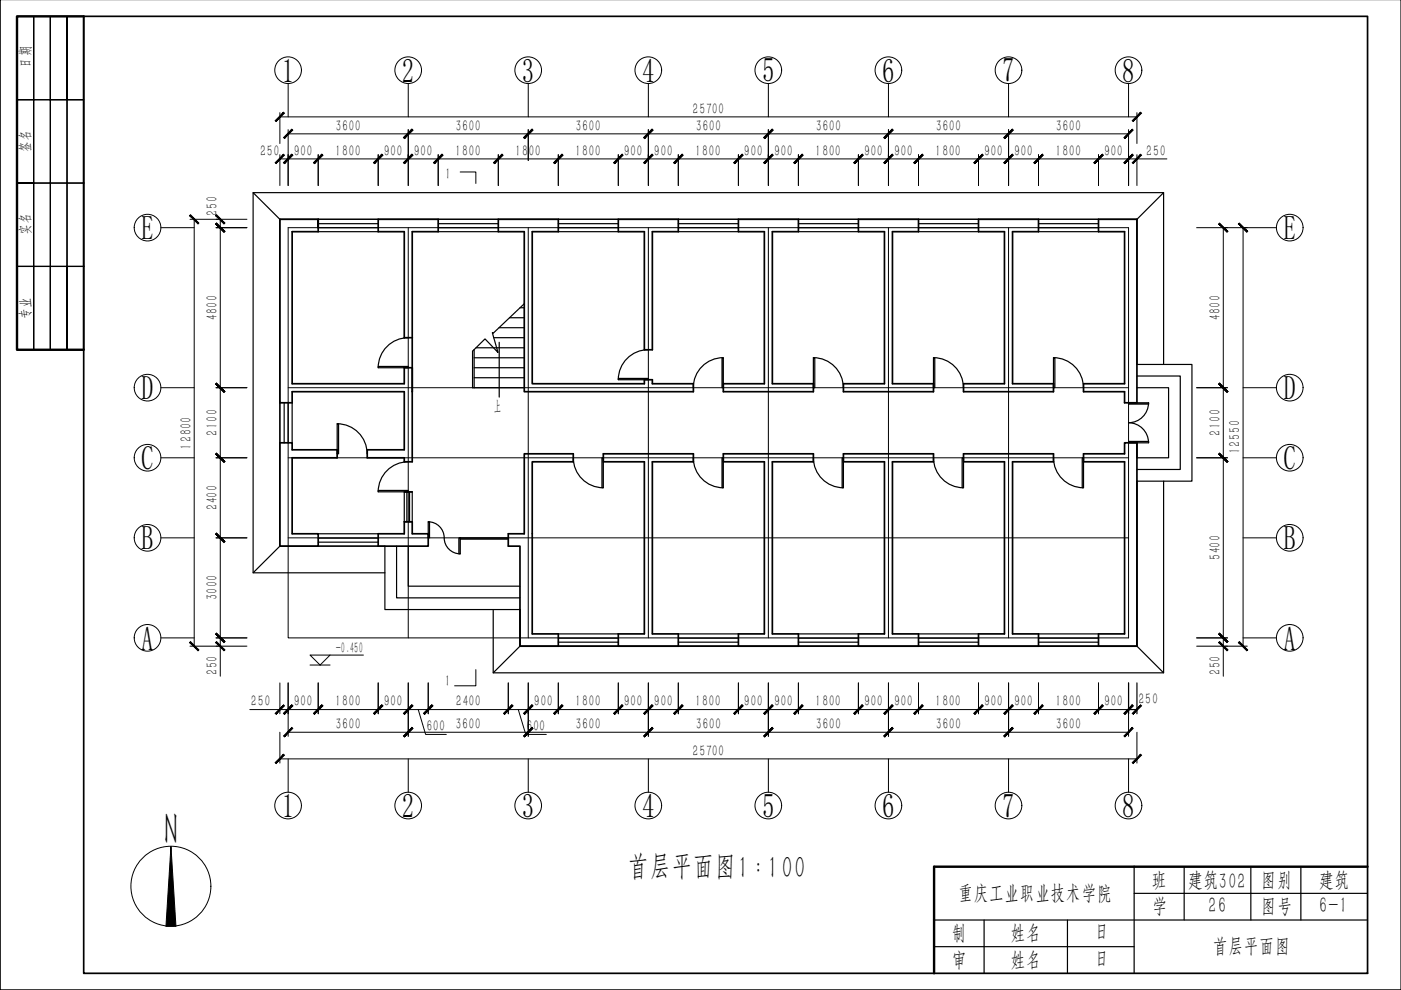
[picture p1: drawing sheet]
<svg xmlns="http://www.w3.org/2000/svg" width="297mm" height="210mm" viewBox="0 0 297 210" stroke-linecap="round" stroke-linejoin="round" font-family="sans-serif">
<path d="M61.1 48.3h178.2v86.9h-178.2zM86.6 48.3v86.9M112 48.3v86.9M137.5 48.3v86.9M162.9 48.3v86.9M188.4 48.3v86.9M213.8 48.3v86.9M61.1 97.1h178.2M61.1 82.2h178.2M61.1 114h178.2" fill="none" stroke="#000" stroke-width=".21"/>
<g fill="none" stroke="#000" stroke-width=".36">
<path d="M67.5 46.5h-8.2v38.9h2.6v-2.3h23.8v12.3h-7.8v1.7h7.8v.8h1.7v-19.9h-1.7v3.4h-23.8v-32.3h5.6v-2.6v1.8M80.2 46.5h12.7v2.6h-5.5v22.5h-1.7v-22.5h-5.5zM105.6 46.5h12.8v2.6h-5.6v32.3h23.8v-.9h1.7v.9h8.7v1.7h-35.8v-34h-5.6zM131.1 46.5h12.7v2.6h-5.5v25.1h-1.7v-25.1h-5.5zM156.6 46.5h12.7v2.6h-5.5v32.3h8.7v1.7h-19.1v-1.7h8.7v-32.3h-5.5zM182 46.5h12.7v2.6h-5.5v32.3h8.7v1.7h-19.1v-1.7h8.7v-32.3h-5.5zM207.5 46.5h12.7v2.6h-5.5v32.3h8.7v1.7h-19.1v-1.7h8.7v-32.3h-5.5zM232.9 46.5h8.2v38.9h-2.7v-2.3h-8.7v-1.7h8.7v-32.3h-5.5zM87.4 71.6v11.5M59.3 93.9h2.6v1.5h9.6v1.7h-9.6v16.1h5.6v2.6h-8.2zM111.2 96.2h10.3v1.7h-8.7v36.5h5.6v2.6h-8.2v-21.2h-2.4v-2.6h3.4zM127.9 96.2h19.1v1.7h-8.7v36.5h5.5v2.6h-12.7v-2.6h5.5v-36.5h-8.7z"/>
<path d="M153.4 96.2h19.1v1.7h-8.7v36.5h5.5v2.6h-12.7v-2.6h5.5v-36.5h-8.7zM178.8 96.2h19.1v1.7h-8.7v36.5h5.5v2.6h-12.7v-2.6h5.5v-36.5h-8.7zM204.3 96.2h19.1v1.7h-8.7v36.5h5.5v2.6h-12.7v-2.6h5.5v-36.5h-8.7zM229.7 96.2h8.7v-2.3h2.7v43.1h-8.2v-2.6h5.5v-36.5h-8.7zM241.1 93.9v3.2M80.2 113.2h5.5v-2.6h1.7v2.6h3.4v2.6h-10.6zM85.7 104.3h1.7M241.1 102v35h-130.9v-7.8"/>
</g>
<g fill="none" stroke="#000" stroke-width=".25">
<path d="M67.5 46.5h12.7M67.5 47.4h12.7M67.5 48.3h12.7M67.5 49.1h12.7M92.9 46.5h12.7M92.9 47.4h12.7M92.9 48.3h12.7M92.9 49.1h12.7M118.4 46.5h12.7M118.4 47.4h12.7M118.4 48.3h12.7M118.4 49.1h12.7"/>
<path d="M143.8 46.5h12.8M143.8 47.4h12.8M143.8 48.3h12.8M143.8 49.1h12.8M169.3 46.5h12.7M169.3 47.4h12.7M169.3 48.3h12.7M169.3 49.1h12.7M194.7 46.5h12.8M194.7 47.4h12.8M194.7 48.3h12.8M194.7 49.1h12.8"/>
<path d="M220.2 46.5h12.7M220.2 47.4h12.7M220.2 48.3h12.7M220.2 49.1h12.7M80.2 77.7h6.4v.3h-6.4zM86.5 71.6a6.4 6.4 0 0 0-6.3 6.4M137.5 74.1a6.4 6.4 0 0 0-6.4 6.4M153.1 75.9h.3v6.3h-.3zM153.3 75.8a6.4 6.4 0 0 0-6.3 6.4M172.4 75.8a6.4 6.4 0 0 1 6.4 6.4M172.5 75.9h.2v6.3h-.2zM197.9 75.8a6.4 6.4 0 0 1 6.4 6.4"/>
<path d="M197.9 75.9h.3v6.3h-.3zM223.3 75.8a6.4 6.4 0 0 1 6.4 6.4M223.4 75.9h.3v6.3h-.3zM59.3 85.4v8.5M60.2 85.4v8.5M61.1 85.4v8.5M61.9 85.4v8.5M71.5 89.8a6.4 6.4 0 0 1 6.3 6.4M71.5 89.8h.3v6.4h-.3zM86.5 97.9a6.4 6.4 0 0 0-6.3 6.4M121.5 97.1a6.4 6.4 0 0 0 6.4 6.3M127.6 97.1h.3v6.3h-.3z"/>
<path d="M131.1 80.2h6.4v.3h-6.4zM147 97.1a6.4 6.4 0 0 0 6.3 6.3M153.1 97.1h.3v6.3h-.3zM172.5 97.1a6.4 6.4 0 0 0 6.3 6.3M178.5 97.1h.3v6.3h-.3zM197.9 97.1a6.4 6.4 0 0 0 6.4 6.3M204 97.1h.3v6.3h-.3zM223.4 97.1a6.4 6.4 0 0 0 6.3 6.3M229.5 97.1h.2v6.3h-.2zM239.3 85.4h4.2v.3h-4.2zM239.3 93.6h4.2v.3h-4.2zM243.5 85.4a4.2 4.2 0 0 1-4.2 4.2 4.2 4.2 0 0 1 4.2 4.3"/>
<path d="M67.5 113.2h12.7M67.5 114.1h12.7M67.5 114.9h12.7M67.5 115.8h12.7M80.2 104h6.4v.3h-6.4zM85.7 104.3h1.7v6.3h-1.7zM86.3 104.3v6.3M86.8 104.3v6.3M90.8 110.6a3.6 3.6 0 0 1 3.4 4.1 3.4 3.4 0 0 0 3.4 2.7M90.8 110.6h.3v3.4h-.3zM97.3 114h.3v3.4h-.3zM97.6 114h10.2v.3h-10.2z"/>
<path d="M118.4 134.4h12.7M118.4 135.3h12.7M118.4 136.2h12.7M118.4 137h12.7M143.8 134.4h12.8M143.8 135.3h12.8M143.8 136.2h12.8M143.8 137h12.8M169.3 134.4h12.7M169.3 135.3h12.7M169.3 136.2h12.7M169.3 137h12.7"/>
<path d="M194.7 134.4h12.8M194.7 135.3h12.8M194.7 136.2h12.8M194.7 137h12.8M220.2 134.4h12.7M220.2 135.3h12.7M220.2 136.2h12.7M220.2 137h12.7"/>
</g>
<g fill="none" stroke="#000" stroke-width=".25">
<path d="M100.5 78h10.7M100.5 75.9h10.7M100.5 74.1v8.1M100.9 73.7h10.3M104.7 71.6h6.5M105.8 69.5h5.4M105.8 72.6v11.6M108 67.4h3.2M110.3 65.2h.9M111.2 64.4l-6.7 6.3-.1-.2 1.2 4.2-2.8-2.8-2.6 2.6v7.7h11M241.1 79.7h9.1v19.8h-9.1M241.1 77.3h11.6v24.7h-11.6"/>
<path d="M100.5 80.1h10.7M241.1 82.2h6.7v14.9h-6.7M81.6 115.8v13.4h28.6M84.1 115.8v11h26.1M86.6 115.8v8.5h23.6"/>
</g>
<path d="M53.7 40.8l5.6 5.7M246.7 40.8l-5.6 5.7M241.1 77.3v-30.8h-181.8v69.3h22.3M246.7 77.3v-36.5h-193v80.6h27.9M59.3 115.8l-5.6 5.6M246.7 102v40.7h-142.1v-13.5M110.2 137l-5.6 5.7M241.1 137l5.6 5.7M239.3 144.8v6.5M239.3 150.4h1.8M241.1 144.8v6.5" fill="none" stroke="#000" stroke-width=".25"/>
<g fill="none" stroke="#000" stroke-width=".21">
<path d="M61.1 17.7v7.1M86.6 17.7v7.1M112 17.7v7.1M137.5 17.7v7.1M162.9 17.7v7.1M188.4 17.7v7.1M213.8 17.7v7.1M239.3 17.7v7.1M59.3 33.7h188.1M59.3 23.9v6.5M59.3 32.8v6.5M59.3 24.8h181.8"/>
<path d="M61.1 27.5v11.8M61.1 28.4h178.2M67.5 32.8v6.5M80.2 32.8v6.5M86.6 27.5v11.8M92.9 32.8v6.5M97.6 36.5h3.3v2.4M105.6 32.8v6.5M112 27.5v6.5M118.4 32.8v6.5M131.1 32.8v6.5M137.5 27.5v11.8"/>
<path d="M143.8 32.8v6.5M156.6 32.8v6.5M162.9 27.5v11.8M169.3 32.8v6.5M182 32.8v6.5M188.4 27.5v11.8M194.7 32.8v6.5M207.5 32.8v6.5M213.8 27.5v11.8M220.2 32.8v6.5M232.9 32.8v6.5M239.3 27.5v11.8"/>
<path d="M241.1 23.9v6.5M241.1 32.8v6.5M34.1 48.3h7.1M40.3 46.5h12.1M41.2 46.5v90.5M45.8 48.3h6.6M46.7 46.5v96.9M253.7 48.3h16.9M259.4 48.3v95.1M263.6 48.3v88.7M34.1 97.1h7.1M34.1 82.2h7.1"/>
<path d="M45.8 97.1h6.6M45.8 82.2h6.6M253.7 97.1h6.6M253.7 82.2h6.6M263.6 97.1h7M263.6 82.2h7M34.1 114h7.1M45.8 114h6.6M263.6 114h7M34.1 135.2h7.1M40.3 137h12.1M45.8 135.2h6.6"/>
<path d="M65.7 138.9h4.3l-2.1 2.1zM70 138.9h7.1M253.7 137h10.7M253.7 135.2h6.6M263.6 135.2h7M53 150.4h186.3M59.3 144.8v6.5M59.3 155.3v6.5M61.1 144.8v11.3M61.1 155.3h178.2M65.7 141h4.3M67.5 144.8v6.5"/>
<path d="M80.2 144.8v6.5M86.6 144.8v11.3M88.7 150.4l1.5 5.3h4.4M90.8 144.8v6.5M100.9 142v3.4h-4.5M107.8 144.8v6.5M109.9 150.4l1.6 5.3h4.3M112 144.8v11.3M118.4 144.8v6.5M131.1 144.8v6.5M137.5 144.8v11.3M143.8 144.8v6.5"/>
<path d="M156.6 144.8v6.5M162.9 144.8v11.3M169.3 144.8v6.5M182 144.8v6.5M188.4 144.8v11.3M194.7 144.8v6.5M207.5 144.8v6.5M213.8 144.8v11.3M220.2 144.8v6.5M232.9 144.8v6.5M239.3 144.8v11.3M241.1 155.3v6.5"/>
<path d="M59.3 160.9h181.8M61.1 160.9v7.1M86.6 160.9v7.1M112 160.9v7.1M137.5 160.9v7.1M162.9 160.9v7.1M188.4 160.9v7.1M213.8 160.9v7.1M239.3 160.9v7.1"/>
<circle cx="61.1" cy="14.9" r="2.83"/>
<circle cx="86.5" cy="14.9" r="2.83"/>
<circle cx="112" cy="14.9" r="2.83"/>
<circle cx="137.5" cy="14.9" r="2.83"/>
<circle cx="162.9" cy="14.9" r="2.83"/>
<circle cx="188.4" cy="14.9" r="2.83"/>
<circle cx="213.8" cy="14.9" r="2.83"/>
<circle cx="239.3" cy="14.9" r="2.83"/>
<circle cx="31.3" cy="48.3" r="2.83"/>
<circle cx="273.4" cy="48.3" r="2.83"/>
<circle cx="31.3" cy="82.2" r="2.83"/>
<circle cx="31.3" cy="97.1" r="2.83"/>
<circle cx="273.4" cy="97.1" r="2.83"/>
<circle cx="273.4" cy="82.2" r="2.83"/>
<circle cx="31.3" cy="114" r="2.83"/>
<circle cx="273.4" cy="114" r="2.83"/>
<circle cx="31.3" cy="135.2" r="2.83"/>
<circle cx="273.4" cy="135.2" r="2.83"/>
<circle cx="61.1" cy="170.8" r="2.83"/>
<circle cx="86.5" cy="170.8" r="2.83"/>
<circle cx="112" cy="170.8" r="2.83"/>
<circle cx="137.5" cy="170.8" r="2.83"/>
<circle cx="162.9" cy="170.8" r="2.83"/>
<circle cx="188.4" cy="170.8" r="2.83"/>
<circle cx="213.8" cy="170.8" r="2.83"/>
<circle cx="239.3" cy="170.8" r="2.83"/>
</g>
<!-- layer: 0 -->
<g fill="#000" stroke="#000" stroke-width=".21">
<path d="M61.9 32.7l-1.8 1.8 .2 .2zM61.9 32.7l.2 .2-1.8 1.8z"/>
<path d="M60.1 32.7l-1.6 2 1.8-1.8zM60.1 32.7l-1.6 2-.2-.2z"/>
<path d="M60.1 23.8l-1.6 2 1.8-1.8zM60.1 23.8l-1.6 2-.2-.2z"/>
<path d="M61.9 32.7l-1.6 2 1.8-1.8zM61.9 32.7l-1.6 2-.2-.2z"/>
<path d="M61.9 27.4l-1.6 2 1.8-1.8zM61.9 27.4l-1.6 2-.2-.2z"/>
<path d="M68.2 32.7l-1.7 1.8 .2 .2zM68.2 32.7l.2 .2-1.7 1.8z"/>
<path d="M68.2 32.7l-1.5 2 1.7-1.8zM68.2 32.7l-1.5 2-.2-.2z"/>
<path d="M81 32.7l-1.8 1.8 .2 .2zM81 32.7l.2 .2-1.8 1.8z"/>
<path d="M81 32.7l-1.6 2 1.8-1.8zM81 32.7l-1.6 2-.2-.2z"/>
<path d="M85.6 34.5l.2 .2 1.5-2zM87.3 32.7l.2 .2-1.7 1.8z"/>
<path d="M85.6 29.2l.2 .2 1.5-2zM87.3 27.4l.2 .2-1.7 1.8z"/>
<path d="M87.3 32.7l-1.5 2 1.7-1.8zM87.3 32.7l-1.5 2-.2-.2z"/>
<path d="M87.3 27.4l-1.5 2 1.7-1.8zM85.6 29.2l1.7-1.8-1.5 2z"/>
<path d="M91.9 34.5l.2 .2 1.6-2zM93.7 32.7l.2 .2-1.8 1.8z"/>
<path d="M93.7 32.7l-1.6 2 1.8-1.8zM91.9 34.5l1.8-1.8-1.6 2z"/>
<path d="M104.7 34.5l.1 .2 1.6-2zM106.4 32.7l.2 .2-1.8 1.8z"/>
<path d="M106.4 32.7l-1.6 2 1.8-1.8zM104.7 34.5l1.7-1.8-1.6 2z"/>
<path d="M111 29.2l.2 .2 1.6-2zM112.8 27.4l.2 .2-1.8 1.8z"/>
<path d="M112.8 27.4l-1.6 2 1.8-1.8zM111 29.2l1.8-1.8-1.6 2z"/>
<path d="M119.2 32.7l-1.8 1.8 .2 .2zM119.2 32.7l.1 .2-1.7 1.8z"/>
<path d="M119.2 32.7l-1.6 2 1.7-1.8zM119.2 32.7l-1.6 2-.2-.2z"/>
<path d="M130.1 34.5l.2 .2 1.6-2zM131.9 32.7l.2 .2-1.8 1.8z"/>
<path d="M131.9 32.7l-1.6 2 1.8-1.8zM131.9 32.7l-1.6 2-.2-.2z"/>
<path d="M138.2 32.7l-1.7 1.8 .2 .2zM138.2 32.7l.2 .2-1.7 1.8z"/>
<path d="M136.5 29.2l.2 .2 1.5-2zM138.2 27.4l.2 .2-1.7 1.8z"/>
<path d="M138.2 32.7l-1.5 2 1.7-1.8zM138.2 32.7l-1.5 2-.2-.2z"/>
<path d="M138.2 27.4l-1.5 2 1.7-1.8zM138.2 27.4l-1.5 2-.2-.2z"/>
<path d="M142.8 34.5l.2 .2 1.6-2zM144.6 32.7l.2 .2-1.8 1.8z"/>
<path d="M144.6 32.7l-1.6 2 1.8-1.8zM144.6 32.7l-1.6 2-.2-.2z"/>
<path d="M157.3 32.7l-1.7 1.8 .2 .2zM157.3 32.7l.2 .2-1.7 1.8z"/>
<path d="M157.3 32.7l-1.5 2 1.7-1.8zM157.3 32.7l-1.5 2-.2-.2z"/>
<path d="M161.9 34.5l.2 .2 1.6-2zM163.7 32.7l.2 .2-1.8 1.8z"/>
<path d="M161.9 29.2l.2 .2 1.6-2zM163.7 27.4l.2 .2-1.8 1.8z"/>
<path d="M163.7 32.7l-1.6 2 1.8-1.8zM163.7 32.7l-1.6 2-.2-.2z"/>
<path d="M163.7 27.4l-1.6 2 1.8-1.8zM161.9 29.2l1.8-1.8-1.6 2z"/>
<path d="M170.1 32.7l-1.8 1.8 .2 .2zM170.1 32.7l.2 .2-1.8 1.8z"/>
<path d="M170.1 32.7l-1.6 2 1.8-1.8zM170.1 32.7l-1.6 2-.2-.2z"/>
<path d="M182.8 32.7l-1.8 1.8 .2 .2zM182.8 32.7l.2 .2-1.8 1.8z"/>
<path d="M182.8 32.7l-1.6 2 1.8-1.8zM182.8 32.7l-1.6 2-.2-.2z"/>
<path d="M189.2 32.7l-1.8 1.8 .2 .2zM189.2 32.7l.1 .2-1.7 1.8z"/>
<path d="M189.2 27.4l-1.8 1.8 .2 .2zM189.2 27.4l.1 .2-1.7 1.8z"/>
<path d="M189.2 32.7l-1.6 2 1.7-1.8zM189.2 32.7l-1.6 2-.2-.2z"/>
<path d="M189.2 27.4l-1.6 2 1.7-1.8zM189.2 27.4l-1.6 2-.2-.2z"/>
<path d="M195.5 32.7l-1.8 1.8 .2 .2zM195.5 32.7l.2 .2-1.8 1.8z"/>
<path d="M195.5 32.7l-1.6 2 1.8-1.8zM195.5 32.7l-1.6 2-.2-.2z"/>
<path d="M208.2 32.7l-1.7 1.8 .2 .2zM208.2 32.7l.2 .2-1.7 1.8z"/>
<path d="M208.2 32.7l-1.5 2 1.7-1.8zM208.2 32.7l-1.5 2-.2-.2z"/>
<path d="M212.8 34.5l.2 .2 1.6-2zM214.6 32.7l.2 .2-1.8 1.8z"/>
<path d="M212.8 29.2l.2 .2 1.6-2zM214.6 27.4l.2 .2-1.8 1.8z"/>
<path d="M214.6 32.7l-1.6 2 1.8-1.8zM214.6 32.7l-1.6 2-.2-.2z"/>
<path d="M214.6 27.4l-1.6 2 1.8-1.8zM212.8 29.2l1.8-1.8-1.6 2z"/>
<path d="M219.2 34.5l.2 .2 1.6-2zM221 32.7l.2 .2-1.8 1.8z"/>
<path d="M221 32.7l-1.6 2 1.8-1.8zM221 32.7l-1.6 2-.2-.2z"/>
<path d="M231.9 34.5l.2 .2 1.6-2zM233.7 32.7l.2 .2-1.8 1.8z"/>
<path d="M233.7 32.7l-1.6 2 1.8-1.8zM233.7 32.7l-1.6 2-.2-.2z"/>
<path d="M240.1 32.7l-1.8 1.8 .2 .2zM240.1 32.7l.1 .2-1.7 1.8z"/>
<path d="M238.3 29.2l.2 .2 1.6-2zM240.1 27.4l.1 .2-1.7 1.8z"/>
<path d="M240.1 34.5l.1 .2 1.6-2zM241.8 32.7l.2 .2-1.8 1.8z"/>
<path d="M240.1 25.6l.1 .2 1.6-2zM241.8 23.8l.2 .2-1.8 1.8z"/>
<path d="M240.1 32.7l-1.6 2 1.7-1.8zM240.1 32.7l-1.6 2-.2-.2z"/>
<path d="M40.2 45.7l1.8 1.8 .1-.2zM40.2 45.7l.2-.2 1.7 1.8z"/>
<path d="M45.7 47.5l2 1.6-1.8-1.8zM45.7 47.5l2 1.6-.2 .1z"/>
<path d="M45.7 47.5l1.8 1.7 .2-.1zM45.7 47.5l.2-.2 1.8 1.8z"/>
<path d="M45.7 45.7l1.8 1.8 .2-.2zM45.7 45.7l.2-.2 1.8 1.8z"/>
<path d="M258.4 47.5l1.7 1.7 .2-.1zM258.4 47.5l.2-.2 1.7 1.8z"/>
<path d="M262.6 47.5l1.7 1.7 .2-.1zM262.6 47.5l.2-.2 1.7 1.8z"/>
<path d="M45.9 96.1l-.2 .2 2 1.5zM45.7 96.3l2 1.5-.2 .2z"/>
<path d="M45.7 81.4l2 1.6-1.8-1.8zM45.7 81.4l2 1.6-.2 .2z"/>
<path d="M45.7 96.3l1.8 1.7 .2-.2zM45.7 96.3l.2-.2 1.8 1.7z"/>
<path d="M45.7 81.4l1.8 1.8 .2-.2zM45.7 81.4l.2-.2 1.8 1.8z"/>
<path d="M258.6 96.1l-.2 .2 1.9 1.5zM258.4 96.3l1.9 1.5-.2 .2z"/>
<path d="M258.6 81.2l-.2 .2 1.9 1.6zM258.4 81.4l1.9 1.6-.2 .2z"/>
<path d="M258.4 96.3l1.7 1.7 .2-.2zM258.4 96.3l.2-.2 1.7 1.7z"/>
<path d="M258.4 81.4l1.7 1.8 .2-.2zM258.4 81.4l.2-.2 1.7 1.8z"/>
<path d="M45.7 113.2l2 1.6-1.8-1.8zM45.7 113.2l2 1.6-.2 .2z"/>
<path d="M45.7 113.2l1.8 1.8 .2-.2zM45.7 113.2l.2-.2 1.8 1.8z"/>
<path d="M40.2 136.2l1.9 1.6-1.7-1.8zM40.2 136.2l1.9 1.6-.1 .2z"/>
<path d="M45.7 136.2l2 1.6-1.8-1.8zM45.7 136.2l2 1.6-.2 .2z"/>
<path d="M45.7 134.4l2 1.6-1.8-1.7zM45.7 134.4l2 1.6-.2 .2z"/>
<path d="M45.7 134.4l1.8 1.8 .2-.2zM45.7 134.4l.2-.1 1.8 1.7z"/>
<path d="M258.4 136.2l1.9 1.6-1.7-1.8zM258.4 136.2l1.9 1.6-.2 .2z"/>
<path d="M258.6 134.3l-.2 .1 1.9 1.6zM258.4 134.4l1.9 1.6-.2 .2z"/>
<path d="M258.4 134.4l1.7 1.8 .2-.2zM258.4 134.4l.2-.1 1.7 1.7z"/>
<path d="M262.8 136l-.2 .2 1.9 1.6zM262.6 136.2l1.9 1.6-.2 .2z"/>
<path d="M61.9 149.5l-1.8 1.7 .2 .2zM61.9 149.5l.2 .2-1.8 1.7z"/>
<path d="M60.1 149.5l-1.6 1.9 1.8-1.7zM58.3 151.2l1.8-1.7-1.6 1.9z"/>
<path d="M61.9 149.5l-1.6 1.9 1.8-1.7zM61.9 149.5l-1.6 1.9-.2-.2z"/>
<path d="M61.9 154.3l-1.6 1.9 1.8-1.8zM61.9 154.3l-1.6 1.9-.2-.2z"/>
<path d="M68.2 149.5l-1.7 1.7 .2 .2zM68.2 149.5l.2 .2-1.7 1.7z"/>
<path d="M68.2 149.5l-1.5 1.9 1.7-1.7zM68.2 149.5l-1.5 1.9-.2-.2z"/>
<path d="M81 149.5l-1.8 1.7 .2 .2zM81 149.5l.2 .2-1.8 1.7z"/>
<path d="M81 149.5l-1.6 1.9 1.8-1.7zM81 149.5l-1.6 1.9-.2-.2z"/>
<path d="M85.6 151.2l.2 .2 1.5-1.9zM87.3 149.5l.2 .2-1.7 1.7z"/>
<path d="M85.6 156l.2 .2 1.5-1.9zM87.3 154.3l.2 .1-1.7 1.8z"/>
<path d="M87.3 149.5l-1.5 1.9 1.7-1.7zM85.6 151.2l1.7-1.7-1.5 1.9z"/>
<path d="M87.3 154.3l-1.5 1.9 1.7-1.8zM87.3 154.3l-1.5 1.9-.2-.2z"/>
<path d="M91.6 149.5l-1.8 1.7 .2 .2zM91.6 149.5l.2 .2-1.8 1.7z"/>
<path d="M91.6 149.5l-1.6 1.9 1.8-1.7zM91.6 149.5l-1.6 1.9-.2-.2z"/>
<path d="M108.5 149.5l-1.7 1.7 .2 .2zM108.5 149.5l.2 .2-1.7 1.7z"/>
<path d="M108.5 149.5l-1.5 1.9 1.7-1.7zM108.5 149.5l-1.5 1.9-.2-.2z"/>
<path d="M111 151.2l.2 .2 1.6-1.9zM112.8 149.5l.2 .2-1.8 1.7z"/>
<path d="M111 156l.2 .2 1.6-1.9zM112.8 154.3l.2 .1-1.8 1.8z"/>
<path d="M112.8 149.5l-1.6 1.9 1.8-1.7zM111 151.2l1.8-1.7-1.6 1.9z"/>
<path d="M112.8 154.3l-1.6 1.9 1.8-1.8zM112.8 154.3l-1.6 1.9-.2-.2z"/>
<path d="M119.2 149.5l-1.8 1.7 .2 .2zM119.2 149.5l.1 .2-1.7 1.7z"/>
<path d="M119.2 149.5l-1.6 1.9 1.7-1.7zM119.2 149.5l-1.6 1.9-.2-.2z"/>
<path d="M130.1 151.2l.2 .2 1.6-1.9zM131.9 149.5l.2 .2-1.8 1.7z"/>
<path d="M131.9 149.5l-1.6 1.9 1.8-1.7zM130.1 151.2l1.8-1.7-1.6 1.9z"/>
<path d="M138.2 149.5l-1.7 1.7 .2 .2zM138.2 149.5l.2 .2-1.7 1.7z"/>
<path d="M138.2 154.3l-1.7 1.7 .2 .2zM138.2 154.3l.2 .1-1.7 1.8z"/>
<path d="M138.2 149.5l-1.5 1.9 1.7-1.7zM138.2 149.5l-1.5 1.9-.2-.2z"/>
<path d="M138.2 154.3l-1.5 1.9 1.7-1.8zM138.2 154.3l-1.5 1.9-.2-.2z"/>
<path d="M142.8 151.2l.2 .2 1.6-1.9zM144.6 149.5l.2 .2-1.8 1.7z"/>
<path d="M144.6 149.5l-1.6 1.9 1.8-1.7zM144.6 149.5l-1.6 1.9-.2-.2z"/>
<path d="M157.3 149.5l-1.7 1.7 .2 .2zM157.3 149.5l.2 .2-1.7 1.7z"/>
<path d="M157.3 149.5l-1.5 1.9 1.7-1.7zM157.3 149.5l-1.5 1.9-.2-.2z"/>
<path d="M161.9 151.2l.2 .2 1.6-1.9zM163.7 149.5l.2 .2-1.8 1.7z"/>
<path d="M161.9 156l.2 .2 1.6-1.9zM163.7 154.3l.2 .1-1.8 1.8z"/>
<path d="M163.7 149.5l-1.6 1.9 1.8-1.7zM163.7 149.5l-1.6 1.9-.2-.2z"/>
<path d="M163.7 154.3l-1.6 1.9 1.8-1.8zM163.7 154.3l-1.6 1.9-.2-.2z"/>
<path d="M170.1 149.5l-1.8 1.7 .2 .2zM170.1 149.5l.2 .2-1.8 1.7z"/>
<path d="M170.1 149.5l-1.6 1.9 1.8-1.7zM170.1 149.5l-1.6 1.9-.2-.2z"/>
<path d="M181 151.2l.2 .2 1.6-1.9zM182.8 149.5l.2 .2-1.8 1.7z"/>
<path d="M182.8 149.5l-1.6 1.9 1.8-1.7zM182.8 149.5l-1.6 1.9-.2-.2z"/>
<path d="M189.2 149.5l-1.8 1.7 .2 .2zM189.2 149.5l.1 .2-1.7 1.7z"/>
<path d="M189.2 154.3l-1.8 1.7 .2 .2zM189.2 154.3l.1 .1-1.7 1.8z"/>
<path d="M189.2 149.5l-1.6 1.9 1.7-1.7zM189.2 149.5l-1.6 1.9-.2-.2z"/>
<path d="M189.2 154.3l-1.6 1.9 1.7-1.8zM189.2 154.3l-1.6 1.9-.2-.2z"/>
<path d="M193.7 151.2l.2 .2 1.6-1.9zM195.5 149.5l.2 .2-1.8 1.7z"/>
<path d="M195.5 149.5l-1.6 1.9 1.8-1.7zM195.5 149.5l-1.6 1.9-.2-.2z"/>
<path d="M208.2 149.5l-1.7 1.7 .2 .2zM208.2 149.5l.2 .2-1.7 1.7z"/>
<path d="M208.2 149.5l-1.5 1.9 1.7-1.7zM208.2 149.5l-1.5 1.9-.2-.2z"/>
<path d="M212.8 151.2l.2 .2 1.6-1.9zM214.6 149.5l.2 .2-1.8 1.7z"/>
<path d="M212.8 156l.2 .2 1.6-1.9zM214.6 154.3l.2 .1-1.8 1.8z"/>
<path d="M214.6 149.5l-1.6 1.9 1.8-1.7zM212.8 151.2l1.8-1.7-1.6 1.9z"/>
<path d="M214.6 154.3l-1.6 1.9 1.8-1.8zM214.6 154.3l-1.6 1.9-.2-.2z"/>
<path d="M219.2 151.2l.2 .2 1.6-1.9zM221 149.5l.2 .2-1.8 1.7z"/>
<path d="M221 149.5l-1.6 1.9 1.8-1.7zM221 149.5l-1.6 1.9-.2-.2z"/>
<path d="M231.9 151.2l.2 .2 1.6-1.9zM233.7 149.5l.2 .2-1.8 1.7z"/>
<path d="M233.7 149.5l-1.6 1.9 1.8-1.7zM231.9 151.2l1.8-1.7-1.6 1.9z"/>
<path d="M240.1 149.5l-1.8 1.7 .2 .2zM240.1 149.5l.1 .2-1.7 1.7z"/>
<path d="M240.1 154.3l-1.8 1.7 .2 .2zM240.1 154.3l.1 .1-1.7 1.8z"/>
<path d="M240.1 151.2l.1 .2 1.6-1.9zM241.8 149.5l.2 .2-1.8 1.7z"/>
<path d="M240.1 149.5l-1.6 1.9 1.7-1.7zM240.1 149.5l-1.6 1.9-.2-.2z"/>
<path d="M60.1 159.9l-1.6 2 1.8-1.8zM58.3 161.7l1.8-1.8-1.6 2z"/>
<path d="M240.1 161.7l.1 .2 1.6-2zM241.8 159.9l.2 .2-1.8 1.8z"/>
</g>
<circle cx="36.2" cy="187.9" r="8.5" fill="none" stroke="#000" stroke-width=".21"/>
<path d="M36.2 179.4l1.1 17h-2.1z" fill="#000" stroke="#000" stroke-width=".21"/>
<path d="M.1 -.1v210h296.9v-210M.1 209.9h296.9" fill="none" stroke="#000" stroke-width=".21"/>
<g fill="none" stroke="#000" stroke-width=".25">
<path d="M7.1 3.5v17.6h3.6v-17.6v17.6h3.5h-3.5v35.4h-3.6v-17.7h-3.5h3.5v-17.7h-3.5h3.5zM14.2 3.5v17.6h3.5h-3.5zM7.1 21.1h3.6v17.7h3.5v-17.7v17.7h3.5h-3.5v17.7h3.5h-7v-17.7h-3.6zM7.1 38.8h7.1v35.4v-17.7h-3.5v17.7v-17.7h-3.6v17.7v-17.7h-3.5h3.5zM198 195.1h91.9M208.6 195.1v11.3M226.3 195.1v11.3M240.5 183.8v22.6M240.5 189.4h49.4M251.1 183.8v11.3M265.2 183.8v11.3M275.8 183.8v11.3"/>
<path d="M198 200.7h42.5"/>
</g>
<path d="M17.7 3.5v70.7M17.7 3.5h272.2v202.9h-272.2z" fill="none" stroke="#000" stroke-width=".36"/>
<path d="M17.7 3.5h-14.1v70.7h14.1M289.9 183.8h-91.9v22.6" fill="none" stroke="#000" stroke-width=".51"/>
<text font-size="8.7" x="34.8" y="179.5">N</text>
<g font-size="7.2">
<text x="59.8" y="17.3">1</text>
<text x="85.3" y="17.3">2</text>
<text x="110.7" y="17.3">3</text>
<text x="136.2" y="17.3">4</text>
<text x="161.7" y="17.3">5</text>
<text x="187.1" y="17.3">6</text>
<text x="212.6" y="17.3">7</text>
<text x="238" y="17.3">8</text>
<text x="30" y="50.7">E</text>
<text x="272.2" y="50.7">E</text>
<text x="30" y="84.6">D</text>
<text x="272.2" y="84.6">D</text>
<text x="30" y="99.5">C</text>
<text x="272.2" y="99.5">C</text>
<text x="30" y="116.5">B</text>
<text x="272.2" y="116.5">B</text>
<text x="30" y="137.7">A</text>
<text x="272.2" y="137.7">A</text>
<text x="59.8" y="173.3">1</text>
<text x="85.3" y="173.2">2</text>
<text x="110.7" y="173.2">3</text>
<text x="136.2" y="173.2">4</text>
<text x="161.7" y="173.2">5</text>
<text x="187.1" y="173.2">6</text>
<text x="212.6" y="173.2">7</text>
<text x="238" y="173.2">8</text>
</g>
<text font-size="6.1" x="133.1" y="186.6">首层平面图1:100</text>
<g font-size="4.3">
<text x="203.1" y="191.5">重庆工业职业技术学院</text>
<text x="244.1" y="188.6">班</text>
<text x="251.9" y="188.7">建筑302</text>
<text x="267.3" y="188.6">图别</text>
<text x="279.7" y="188.7">建筑</text>
<text x="244.1" y="194.3">学</text>
<text x="256.1" y="193.7">26</text>
<text x="267.3" y="194.2">图号</text>
<text x="279.6" y="193.8">6-1</text>
<text x="201.7" y="199.9">制</text>
<text x="214.3" y="200">姓名</text>
<text x="231.8" y="199.5">日</text>
<text x="257.1" y="202.8">首层平面图</text>
<text x="201.7" y="205.6">审</text>
<text x="214.3" y="205.6">姓名</text>
<text x="231.8" y="205.2">日</text>
</g>
<g font-size="3">
<text x="6.8" y="14.6" transform="rotate(-90 6.8 14.6)">日期</text>
<text x="71.1" y="27.9">3600</text>
<text x="96.6" y="27.9">3600</text>
<text x="122" y="27.9">3600</text>
<text x="146.8" y="24.3">25700</text>
<text x="147.5" y="27.9">3600</text>
<text x="173" y="27.9">3600</text>
<text x="198.4" y="27.9">3600</text>
<text x="223.9" y="27.9">3600</text>
<text x="6.8" y="32.2" transform="rotate(-90 6.8 32.2)">签名</text>
<text x="55.1" y="33.2">250</text>
<text x="62.3" y="33.2">900</text>
<text x="71" y="33.2">1800</text>
<text x="81.4" y="33.2">900</text>
<text x="87.7" y="33.2">900</text>
<text x="96.4" y="33.2">1800</text>
<text x="109.1" y="33.2">1800</text>
<text x="121.9" y="33.2">1800</text>
<text x="132.3" y="33.2">900</text>
<text x="138.6" y="33.2">900</text>
<text x="147.3" y="33.2">1800</text>
<text x="157.7" y="33.2">900</text>
<text x="164.1" y="33.2">900</text>
<text x="172.8" y="33.2">1800</text>
<text x="183.2" y="33.2">900</text>
<text x="189.6" y="33.2">900</text>
<text x="198.2" y="33.2">1800</text>
<text x="208.6" y="33.2">900</text>
<text x="215" y="33.2">900</text>
<text x="223.7" y="33.2">1800</text>
<text x="234.1" y="33.2">900</text>
<text x="243" y="33.2">250</text>
<text x="94.3" y="38.1">1</text>
<text x="46.3" y="45.7" transform="rotate(-90 46.3 45.7)">250</text>
<text x="6.8" y="49.9" transform="rotate(-90 6.8 49.9)">实名</text>
<text x="6.8" y="67.6" transform="rotate(-90 6.8 67.6)">专业</text>
<text x="46.3" y="67.8" transform="rotate(-90 46.3 67.8)">4800</text>
<text x="258.9" y="67.8" transform="rotate(-90 258.9 67.8)">4800</text>
<text x="104.7" y="87.6">上</text>
<text x="40.7" y="95.3" transform="rotate(-90 40.7 95.3)">12800</text>
<text x="46.3" y="92.4" transform="rotate(-90 46.3 92.4)">2100</text>
<text x="258.9" y="92.4" transform="rotate(-90 258.9 92.4)">2100</text>
<text x="263.1" y="96.3" transform="rotate(-90 263.1 96.3)">12550</text>
<text x="46.3" y="108.2" transform="rotate(-90 46.3 108.2)">2400</text>
<text x="258.9" y="118.8" transform="rotate(-90 258.9 118.8)">5400</text>
<text x="46.3" y="127.3" transform="rotate(-90 46.3 127.3)">3000</text>
<text x="46.3" y="143.1" transform="rotate(-90 46.3 143.1)">250</text>
<text x="71.2" y="138.7">-0.450</text>
<text x="258.9" y="143.1" transform="rotate(-90 258.9 143.1)">250</text>
<text x="94.2" y="145.7">1</text>
<text x="241.4" y="149.5">250</text>
<text x="53.2" y="150">250</text>
<text x="62.3" y="150">900</text>
<text x="71" y="150">1800</text>
<text x="71.1" y="154.8">3600</text>
<text x="81.4" y="150">900</text>
<text x="90.5" y="155.3">600</text>
<text x="96.6" y="154.8">3600</text>
<text x="96.7" y="150">2400</text>
<text x="111.7" y="155.3">600</text>
<text x="113.2" y="150">900</text>
<text x="121.9" y="150">1800</text>
<text x="122" y="154.8">3600</text>
<text x="132.3" y="150">900</text>
<text x="138.6" y="150">900</text>
<text x="147.3" y="150">1800</text>
<text x="147.5" y="154.8">3600</text>
<text x="157.7" y="150">900</text>
<text x="164.1" y="150">900</text>
<text x="172.8" y="150">1800</text>
<text x="173" y="154.8">3600</text>
<text x="183.2" y="150">900</text>
<text x="189.6" y="150">900</text>
<text x="198.2" y="150">1800</text>
<text x="198.4" y="154.8">3600</text>
<text x="208.6" y="150">900</text>
<text x="215" y="150">900</text>
<text x="223.7" y="150">1800</text>
<text x="223.9" y="154.8">3600</text>
<text x="234.1" y="150">900</text>
<text x="146.8" y="160.5">25700</text>
</g>
</svg>
